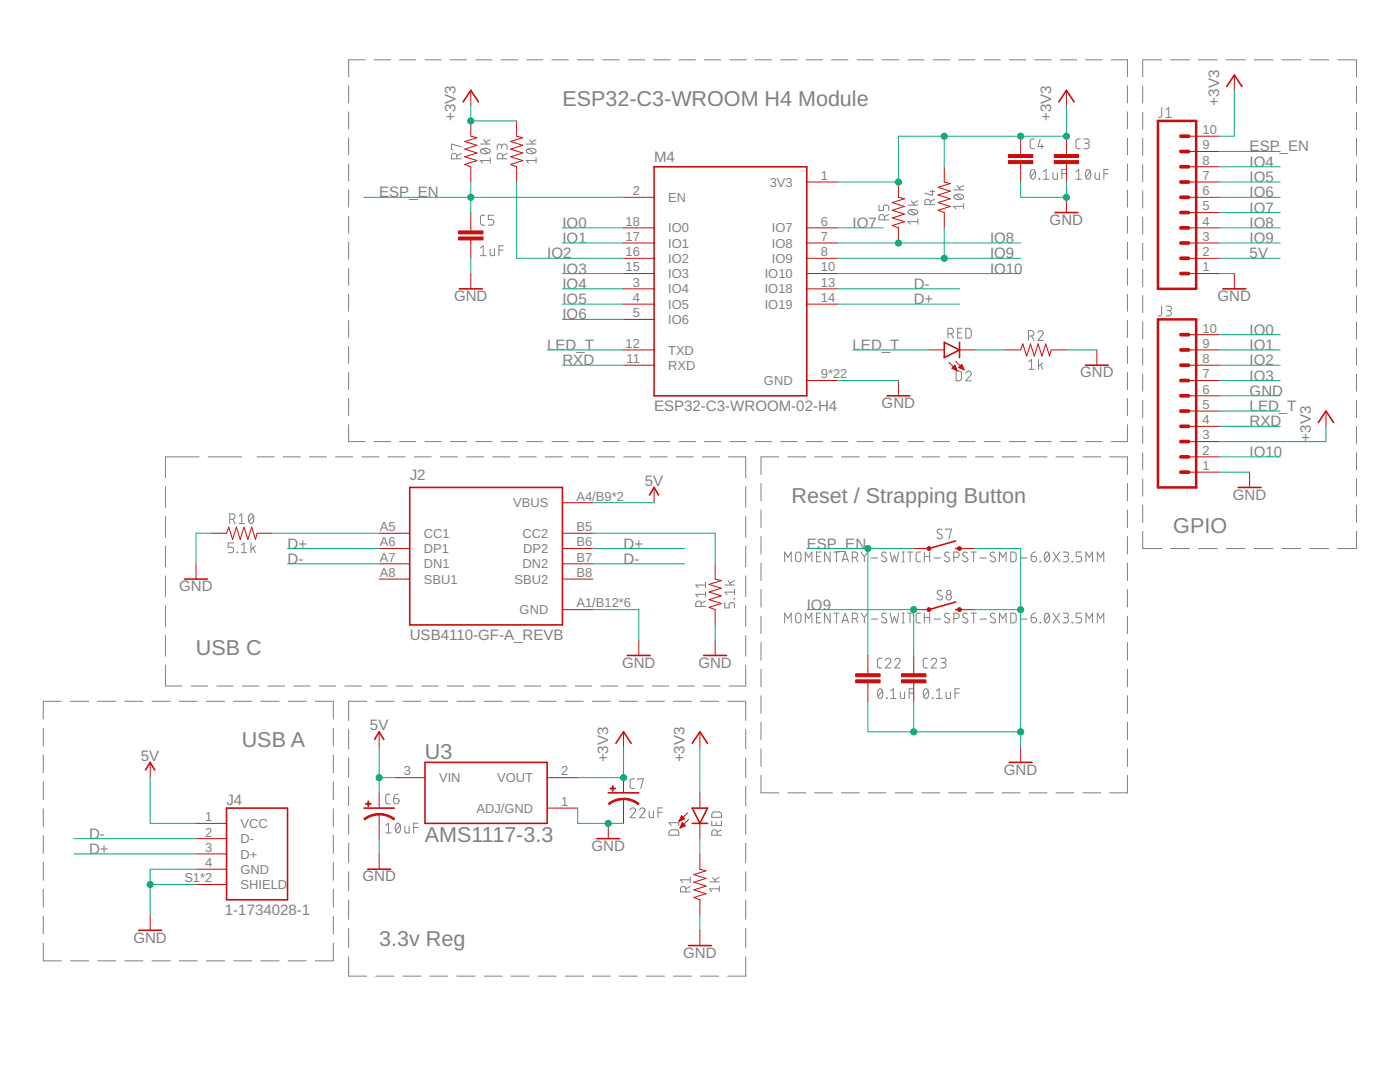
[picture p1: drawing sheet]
<svg xmlns="http://www.w3.org/2000/svg" width="279mm" height="216mm" viewBox="0 0 279 216" stroke-linecap="round" stroke-linejoin="round" font-family="sans-serif">
<g fill="none" stroke="#808080" stroke-width=".2">
<path d="M69.6 17.1v3.4M72.9 11.9h-3.3v3.4M74.7 11.9h3.2M79.7 11.9h3.3M84.8 11.9h3.3M89.9 11.9h3.2M94.9 11.9h3.3M100 11.9h3.3M105.1 11.9h3.3M110.2 11.9h3.2M115.2 11.9h3.3M120.3 11.9h3.3"/>
<path d="M125.4 11.9h3.3M130.5 11.9h3.2M135.5 11.9h3.3M140.6 11.9h3.3M145.7 11.9h3.2M150.7 11.9h3.3M155.8 11.9h3.3M160.9 11.9h3.2M165.9 11.9h3.3M171 11.9h3.3M176.1 11.9h3.3M181.2 11.9h3.2"/>
<path d="M186.2 11.9h3.3M191.3 11.9h3.3M196.4 11.9h3.2M201.4 11.9h3.3M206.5 11.9h3.3M211.6 11.9h3.3M216.7 11.9h3.2M221.7 11.9h3.3v3.4M225 17.1v3.4M228 17.2v3.4M231.8 11.9h-3.8v3.5M233.6 11.9h3.8"/>
<path d="M239.2 11.9h3.7M244.7 11.9h3.8M250.3 11.9h3.7M255.8 11.9h3.8M261.4 11.9h3.8M267 11.9h3.7v3.5M270.7 17.2v3.4M69.6 22.3v3.4M69.6 27.5v3.4M69.6 32.7v3.4M69.6 37.9v3.4M91.2 31.7v-.5a.55 .55 0 0 0-.6-.6 .55 .55 0 0 0-.5 .6v.5h2"/>
<path d="M92.1 29.3l-2-.6v1.1h.2M92.1 30.6l-.9 .5M95.9 28.7h1.9M96 29.8a1.25 1.25 0 0 1 1.8 .3 1.14 1.14 0 0 1-1.9 0zM96.3 29.7l1.1 .9M96.5 27.9l.7 .8M97.8 32h-1.9l.4 .6M97.8 31.5v1.1M97.8 27.9l-.9 .5M100.1 29.3a.55 .55 0 0 1 .5-.6 .55 .55 0 0 1 .6 .6v.5M100.1 29.6v-.4a.43 .43 0 0 0-.4-.5 .43 .43 0 0 0-.5 .5v.6M100.3 31.7v-.5a.55 .55 0 0 0-.5-.6 .55 .55 0 0 0-.6 .6v.5h2"/>
<path d="M101.2 30.6l-.9 .5M105 28.7h2M105.2 29.8a1.25 1.25 0 0 1 1.8 .3 1.14 1.14 0 0 1-2 0zM105.5 29.7l1.1 .9M105.7 27.9l.6 .8M107 32h-2l.5 .6M107 31.5v1.1M107 27.9l-.9 .5M185.7 38.2h.8M186.1 37.9v1.1l-1.5-.5M186.5 39.8l-.8 .4M190.4 37.9h1.9"/>
<path d="M190.5 39a1.25 1.25 0 0 1 1.8 .3 1.16 1.16 0 0 1-1.9 0zM190.8 38.9l1.1 .8M191 37l.7 .9M192.3 37l-.9 .5M205.8 34l.2-.2a.81 .81 0 0 1 .7 1.2l-.1 .3a.47 .47 0 0 1-.5 .5 .47 .47 0 0 1-.4-.5l-.1-.8zM206.5 27.7h-.6l-.3 .5v1.2l.3 .2 .6 .1M206.6 34.2l-.9 1.1M207.4 35.7l.1 .1zM207.6 27.7l-.4 1.5h1.1M207.9 28.8v.9M208.2 35.8h1.1M208.2 34.2l.6-.4v2"/>
<path d="M210.1 34.5l.1 1.1 .3 .2h.5v-1.3M211.9 34.7h.9M212.8 33.8h-.9v2M214.7 34.2l.6-.4v2M214.7 35.8h1.1M215.6 27.7h-.6l-.3 .5 .1 1.2 .2 .2 .6 .1M216.3 27.7h.7a.43 .43 0 0 1 .4 .5 .43 .43 0 0 1-.4 .4h-.5M216.9 34l.1-.2a.81 .81 0 0 1 .7 1.2l-.1 .3a.48 .48 0 0 1-.4 .5 .48 .48 0 0 1-.5-.5l-.1-.8zM216.9 28.6a.54 .54 0 0 1 .5 .5 .54 .54 0 0 1-.5 .6h-.6M217.6 34.2l-.9 1.1M218.5 34.5l.1 1.1 .3 .2h.5v-1.3M220.3 34.7h.9"/>
<path d="M221.2 33.8h-.9v2M225 22.3v3.4M225 27.5v3.4M225 32.7v3.4M225 37.9v3.4M228 22.4v3.4M228 27.6v3.5M228 32.9v3.4M228 38.1v3.4M231.8 21.5v1.7l-.2 .2h-.4M232.7 23.4h1.1M232.7 21.9l.5-.4v1.9"/>
<path d="M270.7 22.4v3.4M270.7 27.6v3.5M270.7 32.9v3.4M270.7 38.1v3.4M69.6 43.1v3.4M69.6 48.3v3.4M69.6 53.5v3.4M69.6 58.7v3.4M95.9 49.5l.5-.5v2M95.9 51h1.1M96.8 42.9l-.6 .1-.3 .4v1.2l.3 .3h.6M97.8 49.7v1.1l.3 .2h.6v-1.3"/>
<path d="M98.5 42.9h-1v.9h.6a.57 .57 0 0 1 .4 .6 .57 .57 0 0 1-.4 .5h-.6M99.6 49.9h.8M100.4 49h-.8v2M175.4 40.9v1.1h.9v-.6a.55 .55 0 0 1 .5-.5 .55 .55 0 0 1 .6 .5v.6M176.5 43.9v-.6a.54 .54 0 0 0-.5-.5 .54 .54 0 0 0-.6 .5v.6h2M177.4 42.8l-.9 .4M181.2 40.9h2M181.4 42a1.25 1.25 0 0 1 1.8 .3 1.16 1.16 0 0 1-2 0zM181.7 41.9l1 .9M181.9 40.1l.6 .8M183.2 44.2h-2l.5 .5M183.2 43.7v1"/>
<path d="M183.2 40.1l-1 .5M185.7 40.8a.92 .92 0 0 0-.3-1h-.4l-.3 .1-.1 .9h1.9M192.3 41.2h-1.9l.4 .5M192.3 40.6v1.1M225 43.1v3.4M225 48.3v3.4M225 53.5v3.4M225 58.7v3.4M228 43.3v3.4M228 48.5v3.4M228 53.7v3.5M228 59v3.4"/>
<path d="M270.7 43.3v3.4M270.7 48.5v3.4M270.7 53.7v3.5M270.7 59v3.4M69.6 63.9v3.4M69.6 69.1v3.4M69.6 74.3v3.4M69.6 79.5v3.4M189.2 66.6h.5a.54 .54 0 0 0 .6-.5 .54 .54 0 0 0-.6-.6h-.5v2M189.8 66.6l.5 .9M190.8 74l.7 .1 .4 .3v1.2l-.4 .4h-.7zM191.1 66.4h.7"/>
<path d="M192 65.5h-.9v2h.9M192.7 65.5h.8l.3 .4v1l-.3 .5-.8 .1zM192.7 74.5a.54 .54 0 0 1 .8-.5 .54 .54 0 0 1 .2 .9l-1 1.1h1.1M205.3 67.1h.5a.55 .55 0 0 0 .5-.6 .55 .55 0 0 0-.5-.5h-.5v1.9M205.3 72.2l.6-.4v1.9M205.3 73.7h1.1M205.9 67.1l.4 .8M207.1 66.4a.54 .54 0 0 1 .8-.4 .54 .54 0 0 1 .1 .8l-.9 1.1h1.1M207.3 71.8v1.9M207.6 72.8l.5 .9M208.1 72.4l-.8 .6M225 63.9v3.4"/>
<path d="M225 69.1v3.4M225 74.3v3.4M225 79.5v3.4M228 64.2v3.4M228 69.4v3.5M228 74.7v3.4M228 79.9v3.4M231.8 61.1v1.7l-.2 .2h-.4M232.7 61.1h.6a.43 .43 0 0 1 .5 .4 .43 .43 0 0 1-.5 .5h-.4M233.2 62a.54 .54 0 0 1 .6 .5 .54 .54 0 0 1-.6 .5h-.5M270.7 64.2v3.4M270.7 69.4v3.5"/>
<path d="M270.7 74.7v3.4M270.7 79.9v3.4M33 97.1v4.1M39.7 91.2h-6.7v4.1M41.5 91.2h6.8M51.3 91.2h3.4M56.5 91.2h3.4M61.7 91.2h3.5M67 91.2h3.4M69.6 84.7v3.4h3.3M72.2 91.2h3.4M74.7 88.1h3.2"/>
<path d="M77.4 91.2h3.5M79.7 88.1h3.3M82.7 91.2h3.4M84.8 88.1h3.3M87.9 91.2h3.4M89.9 88.1h3.2M93.1 91.2h3.4M94.9 88.1h3.3M98.3 91.2h3.5M100 88.1h3.3M103.6 91.2h3.4M105.1 88.1h3.3"/>
<path d="M108.8 91.2h3.4M110.2 88.1h3.2M114 91.2h3.5M115.2 88.1h3.3M119.3 91.2h3.4M120.3 88.1h3.3M124.5 91.2h3.4M125.4 88.1h3.3M129.7 91.2h3.4M130.5 88.1h3.2M134.9 91.2h3.5M135.5 88.1h3.3"/>
<path d="M140.2 91.2h3.4M140.6 88.1h3.3M145.4 91.2h3.4v4.1M145.7 88.1h3.2M148.8 97.1v4.1M150.7 88.1h3.3M151.9 96.5v3.4M155.4 91.2h-3.5v3.5M155.8 88.1h3.3M157.2 91.2h3.6M160.9 88.1h3.2M162.6 91.2h3.5"/>
<path d="M165.9 88.1h3.3M167.9 91.2h3.6M171 88.1h3.3M173.3 91.2h3.5M176.1 88.1h3.3M178.6 91.2h3.6M181.2 88.1h3.2M184 91.2h3.5M186.2 88.1h3.3M189.3 91.2h3.6M191.3 88.1h3.3M194.7 91.2h3.5"/>
<path d="M196.4 88.1h3.2M200 91.2h3.6M201.4 88.1h3.3M205.4 91.2h3.6M206.5 88.1h3.3M210.8 91.2h3.5M211.6 88.1h3.3M216.1 91.2h3.6M216.7 88.1h3.2M221.5 91.2h3.5v3.5M225 84.7v3.4h-3.3M225 96.5v3.4"/>
<path d="M228 85.1v3.4M228 90.3v3.5M228 95.6v3.4M270.7 85.1v3.4M270.7 90.3v3.5M270.7 95.6v3.4M33 103v4.2M33 109v4.1M33 114.9v4.2M45.8 103.6h.6a.54 .54 0 0 0 .5-.5 .54 .54 0 0 0-.5-.6h-.6v2M46.5 103.6l.4 .9M46.6 108.3h-1.1v.9h.7a.55 .55 0 0 1 .4 .5 .55 .55 0 0 1-.4 .6h-.7"/>
<path d="M47.3 110.2l.1 .1zM47.7 103l.5-.5v2M47.7 104.5h1.1M48.2 110.3h1M48.2 108.8l.5-.5v2M49.8 102.7l.2-.1a.81 .81 0 0 1 .7 1.2l-.1 .2a.47 .47 0 0 1-.5 .5 .47 .47 0 0 1-.4-.5l-.1-.7zM50.1 108.3v2M50.5 109.3l.5 1M50.5 103l-.8 1.1M51 109l-.9 .6M140.8 116.7h-1.9l.4 .6M140.8 119.9l-.9 .5"/>
<path d="M140.8 118.6h-1.9l.4 .5M140.8 116.2v1.1M140.8 118.1v1M144.7 116.7h1.9M145.3 115.9l.6 .8M146.5 119.4l.1 .1zM146.6 117.6v1.1M146.6 118.2h-1.9l.4 .5M146.6 115.9l-.9 .5M148.8 103v4.2M148.8 109v4.1M148.8 114.9v4.2"/>
<path d="M151.9 101.7v3.6M151.9 107.1v3.5M151.9 112.4v3.4M151.9 117.6v3.5M156.6 112.1v-1.9l.6 1 .7-1v1.9M158.9 110.3l.3-.1 .5 .1 .2 1.3a.54 .54 0 0 1-.6 .5 .54 .54 0 0 1-.5-.5zM160.7 112.1v-1.9l.7 1 .6-1v1.9M163 111h.6M163.8 110.2h-.8v1.9h.8M165.7 110.2v1.9l-1.1-1.9v1.9M166.4 110.2h1.1M166.9 110.2v1.9"/>
<path d="M168 112.1l.7-1.9 .6 1.9M168.2 111.6h1M170.1 111.2h.5a.54 .54 0 0 0 .6-.5 .54 .54 0 0 0-.6-.5h-.5v1.9M170.8 111.2l.4 .9M171.9 110.2l.6 .9M172.5 111.1v1M173.1 110.2l-.6 .9M173.8 111.3h1.4M176.9 110.3a.48 .48 0 0 0-.8-.1 .48 .48 0 0 0 .1 .8l.6 .3a.46 .46 0 0 1 .1 .6 .46 .46 0 0 1-.6 .2l-.4-.3M177.6 110.2l.5 1.9 .4-1.3 .4 1.3 .5-1.9M180 110.2h.5M180 112.1h.5"/>
<path d="M180.3 110.2v1.9M181.1 110.2h1.1M181.6 110.2v1.9M183.7 110.2h-.6l-.3 .4 .1 1.2 .2 .3h.6M184.5 111h1M184.5 110.2v1.9M185.5 110.2v1.9M186.4 111.3h1.3M188 105.7a.48 .48 0 0 0-.8-.1 .48 .48 0 0 0 .1 .8l.6 .3a.49 .49 0 0 1 0 .8 .49 .49 0 0 1-.7-.1l-.2-.1M188 117.9a.48 .48 0 0 0-.8-.1 .48 .48 0 0 0 .1 .8l.6 .3a.49 .49 0 0 1 0 .8 .49 .49 0 0 1-.7-.1l-.2-.2M188.8 105.8v-.2h1.1l-.5 1.9M189.4 110.3a.49 .49 0 0 0-.7-.1 .49 .49 0 0 0 0 .8l.6 .3a.48 .48 0 0 1 .1 .7 .48 .48 0 0 1-.7 0l-.2-.2"/>
<path d="M190.4 111.2h.5a.54 .54 0 0 0 .5-.5 .54 .54 0 0 0-.5-.5h-.5v1.9M193.1 110.3a.48 .48 0 0 0-.8-.1 .48 .48 0 0 0 .1 .8l.6 .3a.46 .46 0 0 1 .1 .6 .46 .46 0 0 1-.6 .2l-.4-.3M193.8 110.2h1.1M194.3 110.2v1.9M195.5 111.3h1.3M198.6 110.3a.48 .48 0 0 0-.8-.1 .48 .48 0 0 0 .1 .8l.6 .3a.46 .46 0 0 1 .1 .6 .46 .46 0 0 1-.6 .2l-.4-.3M199.5 112.1v-1.9l.6 1 .7-1v1.9M201.7 110.2h.7l.4 .3v1.2l-.4 .4h-.7zM203.7 111.3h1.3M205.8 111h.6a.54 .54 0 0 1 .5 .6 .54 .54 0 0 1-.6 .5 .54 .54 0 0 1-.5-.5zM206.7 110.2l-.7 .2-.2 .6M207.6 112l.1 .1z"/>
<path d="M208.6 110.3l.2-.1a.81 .81 0 0 1 .7 1.2l-.1 .2a.48 .48 0 0 1-.5 .5 .48 .48 0 0 1-.4-.5l-.1-.7zM209.4 110.6l-.9 1.1M210.2 110.2l1.3 1.9M211.5 110.2l-1.3 1.9M212.2 110.2h.6a.43 .43 0 0 1 .4 .4 .43 .43 0 0 1-.4 .4h-.4M212.7 111a.54 .54 0 0 1 .5 .6 .54 .54 0 0 1-.5 .5h-.5M214 112l.1 .1zM215.9 110.2h-1.1v.8h.6a.55 .55 0 0 1 .5 .6 .55 .55 0 0 1-.5 .5h-.6M216.7 112.1v-1.9l.7 1 .6-1v1.9M219 112.1v-1.9l.6 1 .7-1v1.9M225 101.7v3.6M225 107.1v3.5"/>
<path d="M225 112.4v3.4M225 117.6v3.5M228 106v3.5h3.8M228 100.8v3.4M233.6 109.5h3.8M239.2 109.5h3.7M244.7 109.5h3.8M250.3 109.5h3.7M255.8 109.5h3.8M261.4 109.5h3.8M270.7 100.8v3.4M270.7 106v3.5h-3.7"/>
<path d="M12.3 139.9h-3.7v3.6M14.1 139.9h3.6M19.5 139.9h3.6M24.9 139.9h3.6M30.3 139.9h3.7M33 132.7v4.2h3.3M33 120.9v4.1M33 126.8v4.1M35.8 139.9h3.6M38.1 136.9h3.3M41.2 139.9h3.6M43.2 136.9h3.3"/>
<path d="M46.6 139.9h3.6M48.3 136.9h3.4M52 139.9h3.7M53.5 136.9h3.3M57.5 139.9h3.6M58.6 136.9h3.3M62.9 139.9h3.6v3.6M63.7 136.9h3.3M68.8 136.9h3.3M73.2 139.9h-3.6v3.9M73.9 136.9h3.3M75 139.9h3.6"/>
<path d="M79 136.9h3.3M80.4 139.9h3.6M84.1 136.9h3.4M85.8 139.9h3.6M89.3 136.9h3.3M91.2 139.9h3.6M94.4 136.9h3.3M96.6 139.9h3.6M99.5 136.9h3.3M102 139.9h3.6M104.6 136.9h3.3M107.4 139.9h3.6"/>
<path d="M109.7 136.9h3.3M112.8 139.9h3.6M114.8 136.9h3.3M118.2 139.9h3.6M119.9 136.9h3.4M123.6 139.9h3.6M125.1 136.9h3.3M129 139.9h3.6M130.2 136.9h3.3M134.4 139.9h3.6M135.3 136.9h3.3M139.8 139.9h3.6"/>
<path d="M139.9 121v-.5a.54 .54 0 0 0-.5-.6 .54 .54 0 0 0-.5 .6v.5h1.9M140.4 136.9h3.3M144.7 120.2v1.1h.8v-.7a.55 .55 0 0 1 .6-.4 .55 .55 0 0 1 .5 .4v.7M145.2 139.9h3.6v3.9M148.8 120.9v4.1M148.8 126.8v4.1M148.8 132.7v4.2h-3.3M151.9 122.9v3.5M151.9 128.2v3.5M151.9 133.5v3.5M151.9 138.8v3.5M156.6 124.3v-2l.6 1.1 .7-1.1v2"/>
<path d="M158.9 122.5l.3-.2 .5 .2 .2 1.2a.54 .54 0 0 1-.6 .6 .54 .54 0 0 1-.5-.6zM160.7 124.3v-2l.7 1.1 .6-1.1v2M163 123.2h.6M163.8 122.3h-.8v2h.8M165.7 122.3v2l-1.1-2v2M166.4 122.3h1.1M166.9 122.3v2M168 124.3l.7-2 .6 2M168.2 123.8h1M170.1 123.4h.5a.54 .54 0 0 0 .6-.5 .54 .54 0 0 0-.6-.6h-.5v2M170.8 123.4l.4 .9M171.9 122.3l.6 1"/>
<path d="M172.5 123.3v1M173.1 122.3l-.6 1M173.8 123.5h1.4M175.4 137.6l.1-.1a.81 .81 0 0 1 .7 1.1l-.1 .3a.47 .47 0 0 1-.4 .5 .47 .47 0 0 1-.5-.5l-.1-.7zM176 131.3l-.6 .1-.3 .4 .1 1.2 .2 .2 .6 .1M176.1 137.9l-.9 1M176.7 131.8a.53 .53 0 0 1 .8-.4 .53 .53 0 0 1 .1 .8l-.9 1.1h1.1M176.9 122.5a.48 .48 0 0 0-.8-.1 .48 .48 0 0 0 .1 .7l.6 .4a.46 .46 0 0 1 .1 .6 .46 .46 0 0 1-.6 .2l-.4-.3M176.9 139.3l.1 .1zM177.6 122.3l.5 2 .4-1.3 .4 1.3 .5-2M177.8 139.4h1M177.8 137.9l.5-.5v2"/>
<path d="M178.6 131.8a.54 .54 0 0 1 .7-.5 .54 .54 0 0 1 .2 .9l-.9 1.1h1M179.7 138.1v1.1l.3 .2h.5v-1.3M180 124.3h.5M180 122.3h.5M180.3 122.3v2M181.1 122.3h1.1M181.4 138.3h.9M181.6 122.3v2M182.3 137.4h-.9v2M183.7 122.3l-.6 .1-.3 .4 .1 1.2 .2 .3h.6M184.5 122.3v2M184.5 123.2h1"/>
<path d="M184.5 137.6l.1-.1a.81 .81 0 0 1 .7 1.1v.3a.47 .47 0 0 1-.5 .5 .47 .47 0 0 1-.5-.5v-.7zM185.1 131.3l-.6 .1-.2 .4v1.2l.2 .2 .6 .1M185.2 137.9l-.8 1M185.5 122.3v2M185.8 131.8a.54 .54 0 0 1 .8-.5 .54 .54 0 0 1 .2 .9l-1 1.1h1.1M186.1 139.3l.1 .1zM186.4 123.5h1.3M186.9 139.4h1.1M186.9 137.9l.5-.5v2M187.7 131.3h.7a.43 .43 0 0 1 .4 .5 .43 .43 0 0 1-.4 .4h-.5M188.3 132.2a.54 .54 0 0 1 .5 .5 .54 .54 0 0 1-.5 .6h-.6M188.8 138.1v1.1l.3 .2h.6v-1.3"/>
<path d="M189.4 122.5a.49 .49 0 0 0-.7-.1 .49 .49 0 0 0 0 .7l.6 .4a.48 .48 0 0 1 .1 .7 .48 .48 0 0 1-.7 0l-.2-.2M190.4 123.4h.5a.54 .54 0 0 0 .5-.5 .54 .54 0 0 0-.5-.6h-.5v2M190.6 138.3h.9M191.5 137.4h-.9v2M193.1 122.5a.48 .48 0 0 0-.8-.1 .48 .48 0 0 0 .1 .7l.6 .4a.46 .46 0 0 1 .1 .6 .46 .46 0 0 1-.6 .2l-.4-.3M193.8 122.3h1.1M194.3 122.3v2M195.5 123.5h1.3M198.6 122.5a.48 .48 0 0 0-.8-.1 .48 .48 0 0 0 .1 .7l.6 .4a.46 .46 0 0 1 .1 .6 .46 .46 0 0 1-.6 .2l-.4-.3M199.5 124.3v-2l.6 1.1 .7-1.1v2M201.7 122.3l.7 .1 .4 .3v1.2l-.4 .4h-.7zM203.7 123.5h1.3"/>
<path d="M205.8 123.2h.6a.54 .54 0 0 1 .5 .6 .54 .54 0 0 1-.6 .5 .54 .54 0 0 1-.5-.6zM206.7 122.3l-.7 .3-.2 .6M207.6 124.2l.1 .1zM208.6 122.5l.2-.1a.8 .8 0 0 1 .7 1.1 .55 .55 0 0 1-.6 .8 .55 .55 0 0 1-.5-.8zM209.4 122.8l-.9 1.1M210.2 122.3l1.3 2M211.5 122.3l-1.3 2M212.2 122.3h.6a.43 .43 0 0 1 .4 .5 .43 .43 0 0 1-.4 .4h-.4M212.7 123.2a.54 .54 0 0 1 .5 .6 .54 .54 0 0 1-.5 .5h-.5M214 124.2l.1 .1zM215.9 122.3h-1.1v.9h.6a.55 .55 0 0 1 .5 .6 .55 .55 0 0 1-.5 .5h-.6M216.7 124.3v-2l.7 1.1 .6-1.1v2"/>
<path d="M219 124.3v-2l.6 1.1 .7-1.1v2M225 122.9v3.5M225 128.2v3.5M225 133.5v3.5M225 138.8v3.5M8.6 145.3v3.5M8.6 150.6v3.6M8.6 156v3.6M66.5 145.3v3.5M66.5 150.6v3.6M66.5 156v3.6M69.6 145.6v3.9"/>
<path d="M69.6 151.3v3.8M69.6 156.9v3.9M77.9 158.5h-.6l-.3 .4v1.2l.3 .3h.6M78.5 159.3h.7a.55 .55 0 0 1 .4 .6 .55 .55 0 0 1-.5 .5 .55 .55 0 0 1-.6-.5zM79.4 158.5l-.6 .2-.3 .6M126.6 155.4h-.6l-.2 .5v1.2l.2 .2 .6 .1M127.3 155.6v-.2h1.1l-.5 2M148.8 145.6v3.9M148.8 151.3v3.8M148.8 156.9v3.9M151.9 154.7v3.5h3.5M151.9 144.1v3.5"/>
<path d="M151.9 149.4v3.5M157.2 158.2h3.6M162.6 158.2h3.5M167.9 158.2h3.6M173.3 158.2h3.5M178.6 158.2h3.6M184 158.2h3.5M189.3 158.2h3.6M194.7 158.2h3.5M200 158.2h3.6M205.4 158.2h3.6M210.8 158.2h3.5"/>
<path d="M216.1 158.2h3.6M225 144.1v3.5M225 149.4v3.5M225 154.7v3.5h-3.5M8.6 161.4v3.5M8.6 166.7v3.6M8.6 172.1v3.5M8.6 177.4v3.6M66.5 161.4v3.5M66.5 166.7v3.6M66.5 172.1v3.5M66.5 177.4v3.6"/>
<path d="M69.6 162.6v3.9M69.6 168.3v3.8M69.6 173.9v3.9M69.6 179.6v3.9M77 164.7l.5-.4v1.9M77 166.2h1.1M79.1 164.4l.1-.1a.81 .81 0 0 1 .7 1.2v.2a.48 .48 0 0 1-.5 .5 .48 .48 0 0 1-.5-.5v-.7zM79.8 164.7l-.8 1.1M80.8 164.9v1.1l.3 .2h.6v-1.3M82.5 165.1h.9M83.4 164.3h-.9v1.9M125.8 161.6a.54 .54 0 0 1 .7-.4 .54 .54 0 0 1 .2 .9l-.9 1.1h1"/>
<path d="M127.6 161.6a.53 .53 0 0 1 .8-.4 .53 .53 0 0 1 .1 .9l-.9 1.1h1.1M129.5 161.8v1l.4 .4h.5v-1.4M131.3 162.1h.9M132.2 161.2h-.9v2M133.8 165.7l1.3-.1 .3 .3 .1 .7h-2v-.7zM135.5 163.6v1.1M135.5 164.2h-2l.5 .5M136.9 178v-.6a.54 .54 0 0 0-.6-.5 .54 .54 0 0 0-.5 .5v.6h2M137.8 176.9l-.9 .4M137.8 175.6h-2l.4 .5M137.8 175v1.1M141.6 176h2"/>
<path d="M142 163.9v.8h2v-.8M142.2 162.2l.4-.2 1.2 .1 .2 .3v.7h-2zM142.2 175.1l.7 .9M142.9 164.1v.6M143.1 166.6v-.5a.54 .54 0 0 0-.5-.5 .54 .54 0 0 0-.6 .5v.5h2M143.6 177.4h-2l.4 .5M143.6 176.8v1.1M143.6 175.1l-1 .5M144 165.6l-.9 .4M148.8 162.6v3.9M148.8 168.3v3.8M148.8 173.9v3.9"/>
<path d="M148.8 179.6v3.9M8.6 188.2v3.5h3.7M8.6 182.8v3.6M14.1 191.7h3.6M19.5 191.7h3.6M24.9 191.7h3.6M30.3 191.7h3.7M35.8 191.7h3.6M41.2 191.7h3.6M46.6 191.7h3.6M52 191.7h3.7M57.5 191.7h3.6"/>
<path d="M66.5 182.8v3.6M66.5 188.2v3.5h-3.6M69.6 185.3v3.8M69.6 190.9v3.9h3.6M75 194.8h3.6M80.4 194.8h3.6M85.8 194.8h3.6M91.2 194.8h3.6M96.6 194.8h3.6M102 194.8h3.6M107.4 194.8h3.6M112.8 194.8h3.6"/>
<path d="M118.2 194.8h3.6M123.6 194.8h3.6M129 194.8h3.6M134.4 194.8h3.6M139.8 194.8h3.6M148.8 185.3v3.8M148.8 190.9v3.9h-3.6"/>
<circle cx="189.3" cy="119.2" r=".54"/>
<circle cx="189.3" cy="118.2" r=".43"/>
</g>
<g fill="none" stroke="#c90d0c" stroke-width=".2">
<path d="M94 18v3.1M212.8 18v3.1M246.3 15v3M94 24.1v3.1l1.2 .3-2.4 .7 2.4 .8-2.4 .8 2.4 .7-2.4 .8 2.4 .7-2.4 .8 1.2 .5v3M103.1 24.1v3.1l1.2 .3-2.4 .7 2.4 .8-2.4 .8 2.4 .7-2.4 .8 2.4 .7-2.4 .8 1.2 .5v3M124.4 39.4h6.1M161 36.3h6.1M179.3 36.3v3.1l1.2 .3-2.4 .7 2.4 .8-2.4 .8 2.4 .7-2.4 .8 2.4 .7-2.4 .8 1.2 .5v3M188.4 33.3v3l1.3 .3-2.5 .8 2.5 .7-2.5 .8 2.5 .8-2.5 .7 2.5 .8-2.5 .8 1.2 .4v3.1M203.7 27.2v3.6M203.7 32.7v3.6M212.8 27.2v3.6"/>
<path d="M212.8 32.7v3.6M212.8 39.4v3M237.2 36.3h6.1M237.2 39.4h6.1M237.2 33.3h6.1M237.2 30.2h6.1M237.2 27.2h6.1M94 42.4v3.7M94 47.9v3.6M94 54.6v3M124.4 45.5h6.1M124.4 48.5h6.1"/>
<path d="M124.4 51.5h6.1M124.4 54.6h6.1M124.4 57.6h6.1M161 45.5h6.1M161 48.5h6.1M161 51.5h6.1M161 54.6h6.1M161 57.6h6.1M237.2 45.5h6.1M237.2 48.5h6.1M237.2 51.5h6.1M237.2 54.6h6.1"/>
<path d="M237.2 42.4h6.1M246.3 54.6v3M124.4 60.7h6.1M124.4 63.7h6.1M124.4 69.8h6.1M124.4 72.9h6.1M161 75.9h6.1M161 60.7h6.1M179.3 75.9v3.1M185.4 69.8h3M189.4 72.3l1.6 1.7M190.1 73.4h.7"/>
<path d="M190.1 73.6h.8M190.2 73.3h.5M190.4 73.1h.3M190.5 73.7h.4M190.5 73h.1M190.6 72.9l.4 1.1-1-.5zM190.7 72.1l1.7 1.7M190.8 73.9h.2M191.3 73.3l.6-.6 .5 1.1zM191.4 73.3h.8M191.5 69.8h3M191.5 73.4h.7"/>
<path d="M191.6 73.1h.5M191.7 73h.3M191.8 73.6h.5M191.9 72.8h.1M192.2 73.7h.2M200.6 69.8h3.1l.4-1.2 .8 2.5 .8-2.5 .7 2.5 .8-2.5 .7 2.5 .8-2.5 .8 2.5 .3-1.3h3M218.9 69.8v3.1M237.2 75.9h6.1M237.2 69.8h6.1M237.2 72.9h6.1M237.2 79h6.1M237.2 66.8h6.1"/>
<path d="M130.5 97.3v3M237.2 94.2h6.1M237.2 91.2h6.1M237.2 88.1h6.1M237.2 85.1h6.1M237.2 82h6.1M249.4 94.2v3.1M264.6 82v3.1M39.1 112.5v3M42.2 106.4h3l.5-1.2 .7 2.4 .8-2.4 .7 2.4 .8-2.4 .8 2.4 .7-2.4 .8 2.4 .3-1.2h3.1M75.7 106.4h6.1M75.7 109.5h6.1"/>
<path d="M75.7 112.5h6.1M75.7 115.5h6.1M112.2 106.4h6.1M112.2 109.5h6.1M112.2 112.5h6.1M112.2 115.5h6.1M112.2 100.3h6.1M142.7 112.5v3l1.3 .3-2.5 .8 2.5 .8-2.5 .7 2.5 .8-2.5 .8 2.5 .7-2.5 .8 1.2 .4v3.1M182.4 109.5h3M191.5 109.5h3M112.2 121.6h6.1M127.5 127.7v3.1"/>
<path d="M142.7 127.7v3.1M173.2 130.8v3.7M173.2 136.3v3.6M182.4 121.6h3M182.4 130.8v3.7M182.4 136.3v3.6M191.5 121.6h3M30 152.1v3.1M75.7 146v3.1M75.7 158.2v3M78.7 155.2h6.1M109.2 155.2h6.1"/>
<path d="M124.4 146v3.1M124.4 155.2v3M124.4 159.4v4.9M139.7 146v3.1M139.7 158.2v3M203.7 149.1v3M39.1 164.3h6.1M39.1 167.3h6.1M39.1 170.4h6.1M39.1 173.4h6.1M39.1 176.5h6.1M75.7 162.5v4.8"/>
<path d="M75.7 170.4v3M109.2 161.2h6.1M121.4 164.3v3M135.6 163.8h.2M135.7 163.6h.4M135.7 163.5h.8M135.8 165.1h.1M135.8 163.3h.7M135.8 165h.5M135.9 163.2h.5M135.9 164.8h.8M135.9 163h.3"/>
<path d="M136 164.7h.7M136 162.9h.1M136 162.8l.6 .6-1 .5zM136 164.5h.5M136.1 164.4h.3M136.1 164.2h.1M136.2 164.1l.6 .7-1.1 .4zM137.2 162.2l-1.6 1.7M137.4 163.5l-1.7 1.7M139.7 164.3v3M139.7 170.4v3l1.2 .4-2.4 .7 2.4 .8-2.4 .7 2.4 .8-2.4 .8 2.4 .7-2.4 .8 1.2 .4v3.1M30 182.6v3"/>
<path d="M139.7 185.6v3.1"/>
</g>
<g fill="#c90d0c" stroke="#c90d0c" stroke-width=".2">
<path d="M210.4 32h4.9v.6h-4.9z"/>
<path d="M210.4 30.8h4.9v.6h-4.9z"/>
<path d="M201.3 32h4.8v.6h-4.8z"/>
<path d="M201.3 30.8h4.8v.6h-4.8z"/>
<path d="M91.5 47.3h4.9v.6h-4.9z"/>
<path d="M91.5 46.1h4.9v.6h-4.9z"/>
<path d="M170.8 135.7h4.8v.5h-4.8z"/>
<path d="M170.8 134.5h4.8v.5h-4.8z"/>
<path d="M179.9 135.7h4.9v.5h-4.9z"/>
<path d="M179.9 134.5h4.9v.5h-4.9z"/>
<path d="M73 160.3h1v.2h-1z"/>
<path d="M73.4 159.9h.2v1h-.2z"/>
<path d="M121.8 157.2h1v.2h-1z"/>
<path d="M122.2 156.8h.2v1.1h-.2z"/>
</g>
<g fill="none" stroke="#c90d0c" stroke-width=".32">
<path d="M244.8 17.3l1.5-2.3 1.6 2.3M92.4 20.3l1.6-2.3 1.5 2.3M130.5 33.3h30.5v45.7h-30.5zM211.3 20.3l1.5-2.3 1.6 2.3M91.7 57.6h4.5M210.5 42.4h4.6M244.1 57.6h4.5M177 79h4.6M188.4 68.3l3.1 1.5-3.1 1.6zM191.5 68.3v3.1M216.6 72.9h4.6M81.8 97.3h30.4v27.4h-30.4z"/>
<path d="M129.6 98.8l.9-1.5 .9 1.5M247.1 97.3h4.6M263.1 84.3l1.5-2.3 1.5 2.3M36.8 115.5h4.6M190.7 109.5h.8M190.7 107.9l-5.3 1.6M125.2 130.8h4.6M140.4 130.8h4.6M190.7 121.6h.8M190.7 120.1l-5.3 1.5M29 153.6l1-1.5 .9 1.5M74.8 147.6l.9-1.6 .9 1.6"/>
<path d="M84.8 152.1h24.4v12.2h-24.4zM121.4 158.2h6.1M122.9 148.3l1.5-2.3 1.6 2.3M138.2 148.3l1.5-2.3 1.5 2.3M201.4 152.1h4.6M45.2 161.2h12.2v18.3h-12.2zM72.6 161.2h6.1M73.4 173.4h4.6M119.1 167.3h4.6M138.2 164.3h3M138.2 161.2h3l-1.5 3.1zM27.7 185.6h4.6"/>
<path d="M137.4 188.7h4.6"/>
</g>
<g fill="#c90d0c" stroke="#c90d0c" stroke-width=".2">
<path d="M75.7 162.3l1.9 .4 1.2 .7-.2 .2-.5-.3a4.7 4.7 0 0 0-2.4-.7z" fill-rule="evenodd"/>
<path d="M72.6 163.4l.7-.5 1-.4 1.4-.2v.3a4.9 4.9 0 0 0-2.9 1z" fill-rule="evenodd"/>
<path d="M124.4 159.3l1.9 .3 1.2 .7-.2 .2a5 5 0 0 0-2.9-.9z" fill-rule="evenodd"/>
<path d="M121.4 160.3l.7-.4 1-.5 1.3-.1v.3a4.9 4.9 0 0 0-2.8 .9z" fill-rule="evenodd"/>
<circle cx="185.4" cy="109.5" r=".39"/>
<circle cx="191.5" cy="109.5" r=".39"/>
<circle cx="185.4" cy="121.6" r=".39"/>
<circle cx="191.5" cy="121.6" r=".39"/>
</g>
<path d="M231.1 24.1h7.6v33.5h-7.6zM231.1 63.7h7.6v33.6h-7.6z" fill="none" stroke="#c90d0c" stroke-width=".51"/>
<g fill="none" stroke="#c90d0c" stroke-width=".74">
<path d="M235.7 39.4h1.5M235.7 36.3h1.5M235.7 33.3h1.5M235.7 30.2h1.5M235.7 27.2h1.5M235.7 48.5h1.5M235.7 51.5h1.5M235.7 54.6h1.5M235.7 42.4h1.5M235.7 45.5h1.5M235.7 79h1.5M235.7 75.9h1.5"/>
<path d="M235.7 72.9h1.5M235.7 69.8h1.5M235.7 66.8h1.5M235.7 88.1h1.5M235.7 91.2h1.5M235.7 94.2h1.5M235.7 82h1.5M235.7 85.1h1.5"/>
</g>
<g fill="none" stroke="#0dab76" stroke-width=".2">
<path d="M246.3 18v9.2h-3M72.6 39.4h51.8M94 21.1v3h9.1M94 36.3v6.1M103.1 36.3v15.2h21.3M188.4 27.2v6.1M203.7 36.3v3.1h9.1v-3.1M212.8 21.1v6.1h-33.5v9.1h-12.2M243.3 39.4h12.2M243.3 36.3h12.2M243.3 30.2h12.2M243.3 33.3h12.2"/>
<path d="M94 51.5v3.1M112.2 54.6h12.2M112.2 57.6h12.2M112.2 48.5h12.2M112.2 45.5h12.2M167.1 54.6h36.6M167.1 57.6h24.4M167.1 51.5h36.6M167.1 48.5h36.6M167.1 45.5h9.2M188.4 45.5v6M243.3 54.6h3"/>
<path d="M243.3 51.5h12.2M243.3 48.5h12.2M243.3 45.5h12.2M243.3 42.4h12.2M109.2 69.8h15.2M112.2 72.9h12.2M112.2 60.7h12.2M112.2 63.7h12.2M167.1 75.9h12.2M167.1 60.7h24.4M170.2 69.8h15.2M194.5 69.8h6.1"/>
<path d="M212.8 69.8h6.1M243.3 69.8h12.2M243.3 75.9h12.2M243.3 79h12.2M243.3 72.9h12.2M243.3 66.8h12.2M243.3 94.2h6.1M243.3 91.2h12.2M243.3 82h12.2M243.3 85.1h12.2M264.6 85.1v3h-21.3M42.2 106.4h-3.1v6.1"/>
<path d="M54.4 106.4h21.3M57.4 109.5h18.3M57.4 112.5h18.3M118.3 106.4h24.4v6.1M118.3 109.5h18.3M118.3 112.5h18.3M118.3 100.3h12.2M161 109.5h21.4M173.2 109.5v21.3M194.5 109.5h9.2v39.6M118.3 121.6h9.2v6.1M142.7 124.7v3"/>
<path d="M161 121.6h21.4v9.2M173.2 139.9v6.1h30.5M182.4 139.9v6.1M194.5 121.6h9.2M30 155.2v9.1h9.1M75.7 149.1v9.1M75.7 155.2h3M124.4 149.1v6.1h-9.1M139.7 149.1v9.1M14.7 167.3h24.4M14.7 170.4h24.4M30 176.5h9.1"/>
<path d="M39.1 173.4h-9.1v9.2M75.7 167.3v3.1M115.3 161.2v3.1h9.1M139.7 167.3v3.1M139.7 182.6v3"/>
</g>
<g fill="#0dab76" stroke="#0dab76" stroke-width=".2">
<circle cx="212.8" cy="39.4" r=".61"/>
<circle cx="121.4" cy="164.3" r=".61"/>
<circle cx="203.7" cy="121.6" r=".61"/>
<circle cx="203.7" cy="146" r=".61"/>
<circle cx="182.4" cy="146" r=".61"/>
<circle cx="30" cy="176.5" r=".61"/>
<circle cx="94" cy="24.1" r=".61"/>
<circle cx="179.3" cy="36.3" r=".61"/>
<circle cx="212.8" cy="27.2" r=".61"/>
<circle cx="203.7" cy="27.2" r=".61"/>
<circle cx="188.4" cy="27.2" r=".61"/>
<circle cx="124.4" cy="155.2" r=".61"/>
<circle cx="94" cy="39.4" r=".61"/>
<circle cx="173.2" cy="109.5" r=".61"/>
<circle cx="188.4" cy="51.5" r=".61"/>
<circle cx="182.4" cy="121.6" r=".61"/>
<circle cx="179.3" cy="48.5" r=".61"/>
<circle cx="75.7" cy="155.2" r=".61"/>
</g>
<g font-size="4.3" fill="#808080">
<text x="112.3" y="21.1">ESP32-C3-WROOM H4 Module</text>
<text x="158" y="100.3">Reset / Strapping Button</text>
<text x="234.2" y="106.4">GPIO</text>
<text x="39.1" y="130.8">USB C</text>
<text x="48.3" y="149.1">USB A</text>
<text x="84.8" y="151.5">U3</text>
<text x="84.8" y="168">AMS1117-3.3</text>
<text x="75.7" y="188.7">3.3v Reg</text>
</g>
<g font-size="3" fill="#808080">
<text x="243.3" y="21.1" transform="rotate(-90 243.3 21.1)">+3V3</text>
<text x="90.9" y="24.1" transform="rotate(-90 90.9 24.1)">+3V3</text>
<text x="209.8" y="24.1" transform="rotate(-90 209.8 24.1)">+3V3</text>
<text x="130.5" y="32.4">M4</text>
<text x="249.4" y="30.2">ESP_EN</text>
<text x="249.4" y="33.3">IO4</text>
<text x="75.7" y="39.4">ESP_EN</text>
<text x="249.4" y="36.3">IO5</text>
<text x="249.4" y="39.4">IO6</text>
<text x="112.3" y="45.5">IO0</text>
<text x="170.2" y="45.5">IO7</text>
<text x="209.5" y="44.9">GND</text>
<text x="249.4" y="45.5">IO8</text>
<text x="249.4" y="42.4">IO7</text>
<text x="109.2" y="51.6">IO2</text>
<text x="112.3" y="48.5">IO1</text>
<text x="197.6" y="51.6">IO9</text>
<text x="197.6" y="48.5">IO8</text>
<text x="249.4" y="48.5">IO9</text>
<text x="249.4" y="51.6">5V</text>
<text x="112.3" y="54.6">IO3</text>
<text x="112.3" y="57.6">IO4</text>
<text x="182.3" y="57.6">D-</text>
<text x="197.6" y="54.6">IO10</text>
<text x="90.6" y="60.1">GND</text>
<text x="112.3" y="60.7">IO5</text>
<text x="112.3" y="63.7">IO6</text>
<text x="182.3" y="60.7">D+</text>
<text x="243" y="60.1">GND</text>
<text x="109.2" y="69.8">LED_T</text>
<text x="170.2" y="69.8">LED_T</text>
<text x="249.4" y="66.8">IO0</text>
<text x="249.4" y="69.8">IO1</text>
<text x="112.3" y="72.9">RXD</text>
<text x="215.6" y="75.3">GND</text>
<text x="249.4" y="72.9">IO2</text>
<text x="249.4" y="75.9">IO3</text>
<text x="130.5" y="82">ESP32-C3-WROOM-02-H4</text>
<text x="176" y="81.4">GND</text>
<text x="249.4" y="79">GND</text>
<text x="249.4" y="82">LED_T</text>
<text x="249.4" y="85.1">RXD</text>
<text x="261.6" y="88.1" transform="rotate(-90 261.6 88.1)">+3V3</text>
<text x="81.8" y="95.7">J2</text>
<text x="249.4" y="91.2">IO10</text>
<text x="128.7" y="97">5V</text>
<text x="246" y="99.7">GND</text>
<text x="57.4" y="112.5">D-</text>
<text x="57.4" y="109.5">D+</text>
<text x="124.4" y="112.5">D-</text>
<text x="124.4" y="109.5">D+</text>
<text x="161" y="109.5">ESP_EN</text>
<text x="35.8" y="118">GND</text>
<text x="161" y="121.6">IO9</text>
<text x="81.8" y="127.7">USB4110-GF-A_REVB</text>
<text x="124.1" y="133.2">GND</text>
<text x="139.4" y="133.2">GND</text>
<text x="73.8" y="145.7">5V</text>
<text x="28.1" y="151.8">5V</text>
<text x="121.4" y="152.1" transform="rotate(-90 121.4 152.1)">+3V3</text>
<text x="136.6" y="152.1" transform="rotate(-90 136.6 152.1)">+3V3</text>
<text x="200.3" y="154.6">GND</text>
<text x="45.2" y="160.6">J4</text>
<text x="17.8" y="167.4">D-</text>
<text x="17.8" y="170.4">D+</text>
<text x="118" y="169.8">GND</text>
<text x="72.3" y="175.9">GND</text>
<text x="44.9" y="182.6">1-1734028-1</text>
<text x="26.6" y="188.1">GND</text>
<text x="136.3" y="191.1">GND</text>
</g>
<g font-size="2.6" fill="#808080">
<text x="240" y="29.8">9</text>
<text x="240" y="26.7">10</text>
<text x="163.8" y="35.9">1</text>
<text x="240" y="35.9">7</text>
<text x="240" y="32.8">8</text>
<text x="126.3" y="38.9">2</text>
<text x="133.3" y="40.3">EN</text>
<text x="153.6" y="37.2">3V3</text>
<text x="240" y="42">5</text>
<text x="240" y="38.9">6</text>
<text x="124.9" y="45">18</text>
<text x="133.3" y="46.4">IO0</text>
<text x="154" y="46.4">IO7</text>
<text x="163.8" y="45">6</text>
<text x="240" y="45">4</text>
<text x="124.9" y="48.1">17</text>
<text x="124.9" y="51.1">16</text>
<text x="133.3" y="49.4">IO1</text>
<text x="133.3" y="52.5">IO2</text>
<text x="154" y="49.4">IO8</text>
<text x="154" y="52.5">IO9</text>
<text x="163.8" y="48.1">7</text>
<text x="163.8" y="51.1">8</text>
<text x="240" y="51.1">2</text>
<text x="240" y="48.1">3</text>
<text x="124.9" y="54.2">15</text>
<text x="126.3" y="57.2">3</text>
<text x="133.3" y="55.5">IO3</text>
<text x="133.3" y="58.6">IO4</text>
<text x="152.6" y="55.5">IO10</text>
<text x="152.6" y="58.6">IO18</text>
<text x="163.8" y="54.2">10</text>
<text x="163.8" y="57.2">13</text>
<text x="240" y="54.2">1</text>
<text x="126.3" y="60.3">4</text>
<text x="126.3" y="63.3">5</text>
<text x="133.3" y="61.6">IO5</text>
<text x="133.3" y="64.7">IO6</text>
<text x="152.6" y="61.6">IO19</text>
<text x="163.8" y="60.3">14</text>
<text x="124.9" y="69.4">12</text>
<text x="133.3" y="70.7">TXD</text>
<text x="240" y="69.4">9</text>
<text x="240" y="66.4">10</text>
<text x="125" y="72.5">11</text>
<text x="133.3" y="73.8">RXD</text>
<text x="152.5" y="76.8">GND</text>
<text x="163.8" y="75.5">9*22</text>
<text x="240" y="75.5">7</text>
<text x="240" y="72.5">8</text>
<text x="240" y="81.6">5</text>
<text x="240" y="78.6">6</text>
<text x="240" y="87.7">3</text>
<text x="240" y="84.6">4</text>
<text x="240" y="93.8">1</text>
<text x="240" y="90.7">2</text>
<text x="102.4" y="101.2">VBUS</text>
<text x="115.1" y="99.9">A4/B9*2</text>
<text x="75.8" y="106">A5</text>
<text x="84.6" y="107.3">CC1</text>
<text x="104.3" y="107.3">CC2</text>
<text x="115.1" y="106">B5</text>
<text x="75.8" y="109">A6</text>
<text x="75.8" y="112.1">A7</text>
<text x="84.6" y="110.4">DP1</text>
<text x="84.6" y="113.4">DN1</text>
<text x="104.3" y="113.4">DN2</text>
<text x="104.4" y="110.4">DP2</text>
<text x="115.1" y="109">B6</text>
<text x="115.1" y="112.1">B7</text>
<text x="75.8" y="115.1">A8</text>
<text x="84.6" y="116.5">SBU1</text>
<text x="102.7" y="116.5">SBU2</text>
<text x="115.1" y="115.1">B8</text>
<text x="103.7" y="122.5">GND</text>
<text x="115.1" y="121.2">A1/B12*6</text>
<text x="80.6" y="154.7">3</text>
<text x="112" y="154.7">2</text>
<text x="87.6" y="156.1">VIN</text>
<text x="99.2" y="156.1">VOUT</text>
<text x="112" y="160.8">1</text>
<text x="41" y="163.9">1</text>
<text x="41" y="166.9">2</text>
<text x="48" y="165.2">VCC</text>
<text x="95.1" y="162.2">ADJ/GND</text>
<text x="41" y="170">3</text>
<text x="41" y="173">4</text>
<text x="48" y="168.3">D-</text>
<text x="48" y="171.3">D+</text>
<text x="36.8" y="176.1">S1*2</text>
<text x="48" y="174.4">GND</text>
<text x="48" y="177.4">SHIELD</text>
</g>
</svg>
